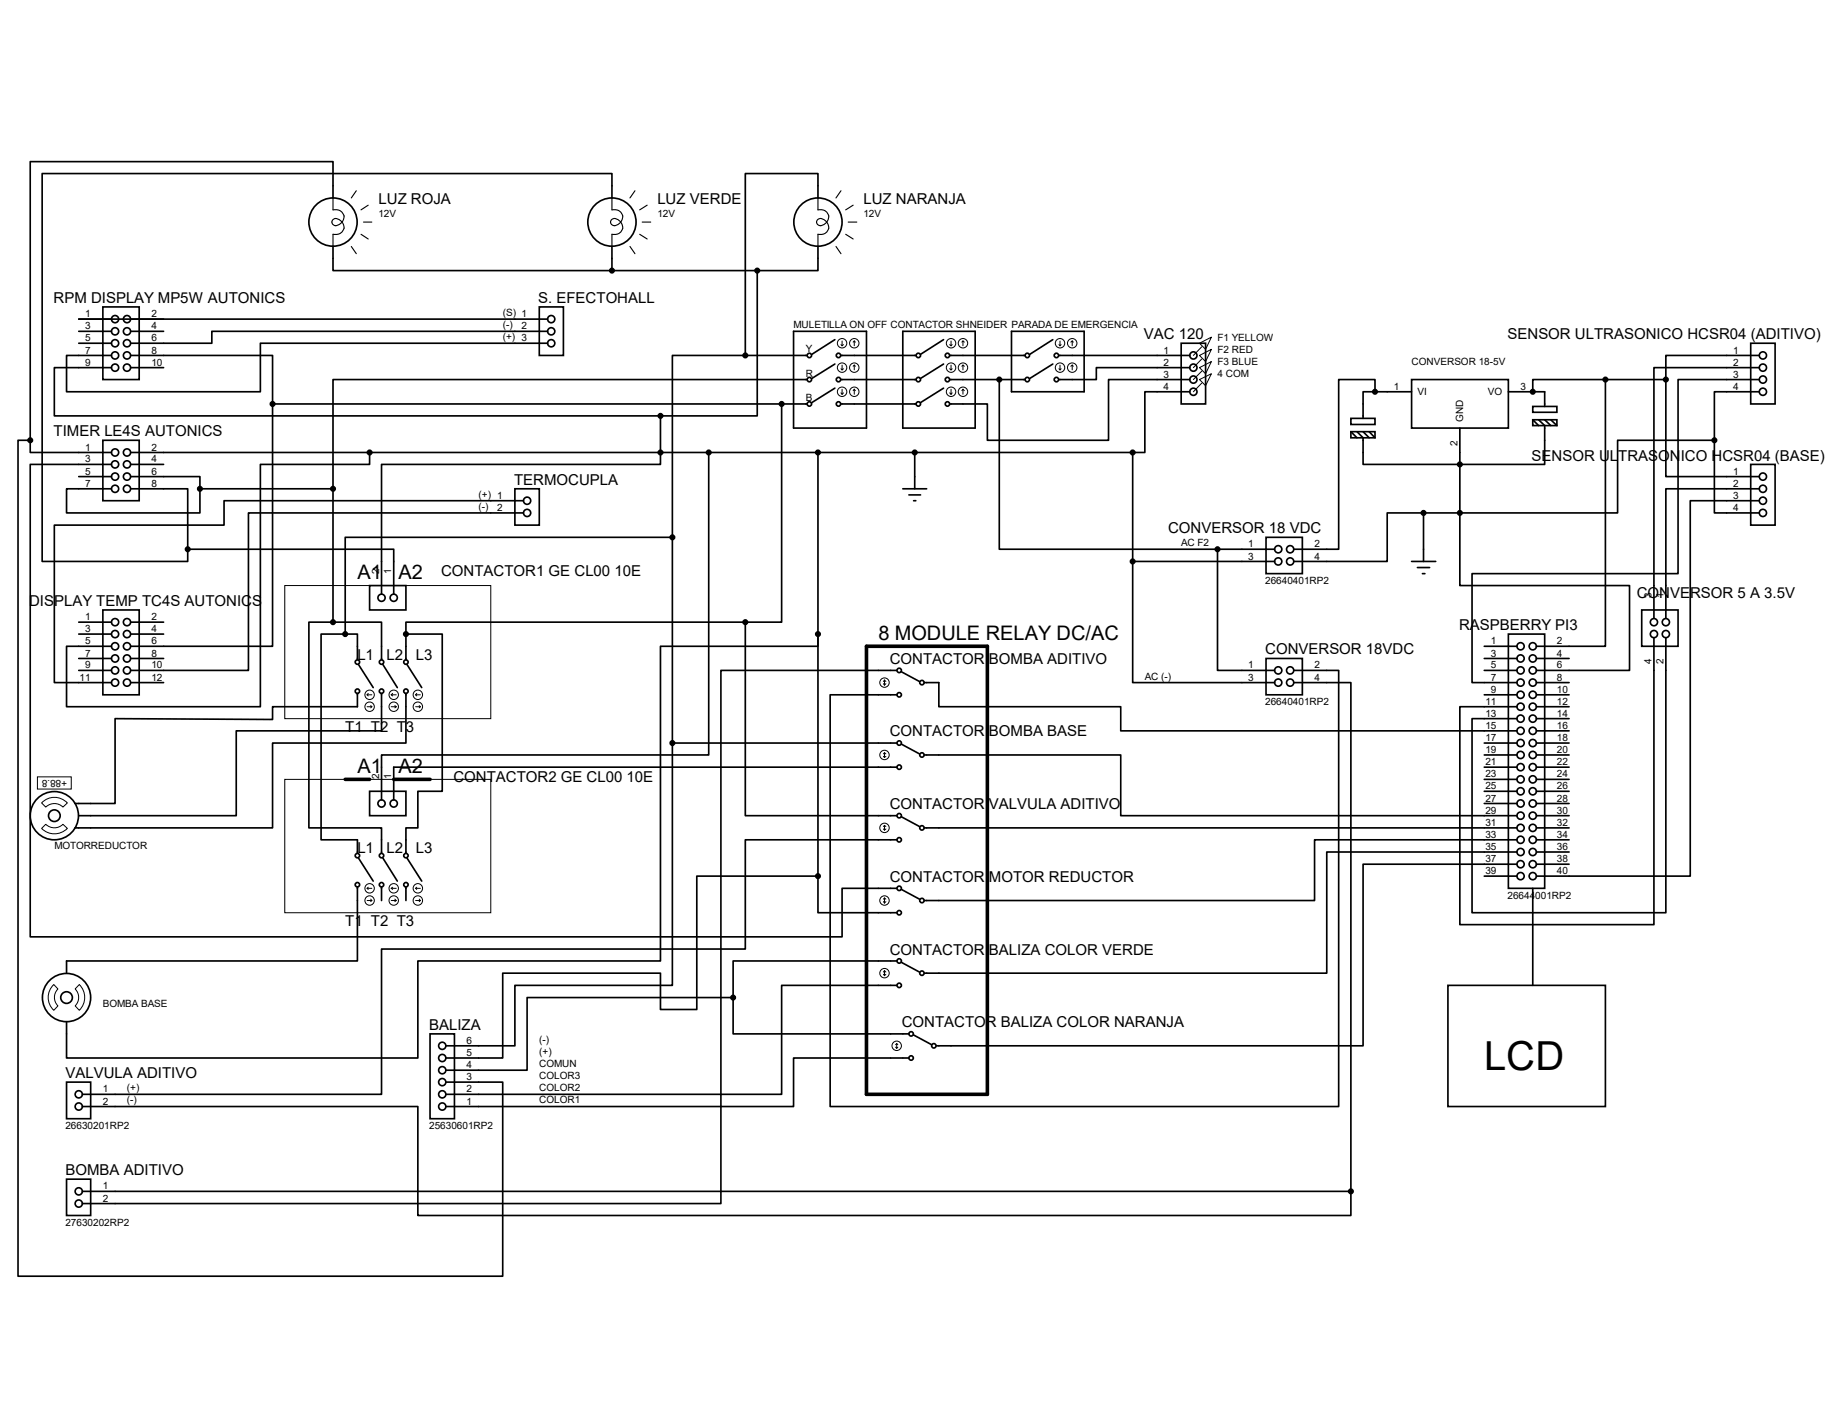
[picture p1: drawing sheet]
<svg xmlns="http://www.w3.org/2000/svg" width="279mm" height="216mm" viewBox="0 0 279 216" stroke-linecap="round" stroke-linejoin="round" font-family="sans-serif">
<g fill="none" stroke="#000" stroke-width=".25">
<path d="M50.8 37.6v3.7h42.6M50.8 30.2v-5.5h-46.2v42.5M93.4 30.2v-3.7h-87v59.2h22.3v-1.8M93.4 37.6v3.7M124.9 37.6v3.7h-9.3M124.9 30.2v-3.7h-11.1v27.8M12 48.7h71.6M12 50.6h5M12 52.4h5M15.7 46.9h5.6v11.1h-5.6zM17 56.1h-8.7v7.4h92.5M20 54.3h21.6v7.4"/>
<path d="M20 50.6h5M20 56.1h5M82.3 46.9h3.7v7.4h-3.7zM83.6 50.6h-51.3v1.8h-12.3M83.6 52.4h-43.8v7.4h-29.6v-5.5h6.8M93.4 41.3h22.2M113.8 54.3h-11.1v27.7M113.8 54.3h9.4M115.6 41.3v22.2h-14.8M121.2 50.6h11.1v14.8h-11.1zM123.2 58h-72.4v16.6M127.5 51.9l-3.5 2.2"/>
<path d="M127.5 55.6l-3.5 2.2M127.5 59.3l-3.5 2.2M128.4 54.3h11.4M128.4 58h11.4M137.8 50.6h11.1v14.8h-11.1zM144.1 51.9l-3.6 2.2M144.1 55.6l-3.6 2.2M144.1 59.3l-3.6 2.2M145 54.3h11.5M145 58h11.5M152.6 58v25.9h33.3M154.4 50.6h11.1v9.2h-11.1z"/>
<path d="M160.7 51.9l-3.5 2.2M160.7 55.6l-3.5 2.2M161.7 54.3h20M180.3 52.4h3.8v9.3h-3.8zM181.7 58h-12.5v9.2h-18.5v-5.5h-5.7M181.7 56.1h-14.3v1.9h-5.7M181.7 59.8h-6.9v9.3h-1.9M209.9 59.8h-1.8v4.1M209.9 59.8v-1.8h-5.5v25.9h-6.8M209.9 59.8h5.6M215.5 58h14.8v7.4h-14.8zM230.3 59.8h5.5v2.3"/>
<path d="M234 59.8h.1M245.1 58h-11.1v1.8M245.1 58v40.7h-10.5M245.1 58h9.2M254.3 58v14.8h14.3M267.3 52.4h3.7v9.3h-3.7zM268.6 58h-12.4v29.6h-31.5v16.6h6.9M268.6 54.3h-14.3v3.7M268.6 56.1h-16.1v38.3M268.6 59.8h-6.9v7.4M4.6 67.2v1.9h12.4M4.6 67.2h-1.8v127.7h74v-29.7h-8.7"/>
<path d="M12 72.8h5M15.7 67.2h5.6v9.3h-5.6zM17 70.9h-12.4v72.1h124v-7.4h8.3M17 74.6h-6.8v3.7h20.3v-3.7M20 72.8h10.5v1.8M20 74.6h8.7v9.3M20 69.1h152.9M20 70.9h5M30.5 74.6h20.3M41.6 61.7v37h-21.6M41.6 61.7h81.6M50.8 74.6v20.4"/>
<path d="M56.4 69.1v1.8h-16.6v37h-29.6v-9.2h6.8M78.6 74.6h3.7v5.6h-3.7zM79.9 76.5h-45.7v3.7h-25.9v24h8.7M79.9 78.3h-42v24.1h-17.9M100.8 63.5v7.4h-42.5v19.8M108.2 69.1v46.2h-49.9v6.8M119.3 61.7v33.3h-5.5M124.9 69.1v64.7M128.4 61.7h11.4M137.8 74.6h3.7M138.8 75.6h1.7M139.5 76.5h.3"/>
<path d="M139.7 69.1v5.5M172.9 69.1v16.6M206.2 63.9h3.7v.9h-3.7zM206.2 65.9h3.7v.9h-3.7zM206.2 65.9l1 .9M208.1 65.9l.9 .9M209 65.9l.9 .9M217.3 78.3h-5.5v7.4h-14.2M217.3 78.3v7.4M217.3 78.3h5.6M222.9 78.3v11.1h25.9v13h-14.2M222.9 65.4v12.9"/>
<path d="M234 62.1h3.7v.8h-3.7zM234 64.1h3.7v.9h-3.7zM234 64.1l.9 .9M234.9 64.1l.9 .9v5.9h-27.7v-4.1l-.9-.9M235.8 64.1l1 .9M236.8 64.1l.9 .9M261.7 67.2v11.1h6.9M261.7 67.2h-14.7v11.1h-24.1M267.3 70.9h3.7v9.3h-3.7zM268.6 76.5h-10.5v57.3h-23.5M268.6 74.6h-14.3v19.8M12 95h5"/>
<path d="M12 96.8h5M15.7 93.1h5.6v13h-5.6zM20 95h5M20 96.8h5M28.7 83.9h31.4v6.8M50.8 95h7.5v5.7M50.8 95h-3.6v31.4h11.1v3.9M52.7 96.8h1.9v3.9M52.7 96.8h-3.7v31.4h5.6v2.1M56.4 89.4h5.6v3.7h-5.6zM62 96.8h5.5v24h-3.7v5.6h-1.8v3.9M62 96.8v3.9"/>
<path d="M102.7 82h-50v14.8M102.7 82v31.5M113.8 95h-51.8v1.8M113.8 95v29.5h23.1M124.9 96.8v1.9h-24.1v48h-37v14.8h-53.6v-5.5M172.9 85.7v18.5h21.7M172.9 85.7h21.7M185.9 83.9v18.5h8.7M185.9 83.9h8.7M193.3 82h5.5v5.6h-5.5zM215.5 85.7h3.7M216.4 86.7h1.9"/>
<path d="M217.2 87.6h.4M226.6 98.7h5M230.3 96.8h5.5v38.8h-5.5zM250.7 93.1h5.5v5.6h-5.5zM252.5 97.4v43.8h-29.6v-33.3h8.7M254.3 97.4v42h-29.6v-29.7h6.9M12 102.4h5M12 100.5h5M20 104.2h5M20 100.5h5M54.6 105.9v2h-13v2l-24-.2v13h-6.2M54.7 101.5l2.3 3.5"/>
<path d="M58.3 105.9v5.7h-22.2v12.9h-24.1M58.5 101.5l2.2 3.5M62 105.9v7.6h-20.4v12.9h-30.2M62.1 101.5l2.3 3.5M102.7 113.5v37h-24.1v9.2h-10.5M102.7 113.5h34.2M136.9 102.4h-26.8v81.4h-97.5M136.9 117.1h-76.8v5M137.6 102.6l2.8 1.5M137.6 113.6l2.8 1.5M141.1 104.2h2.2v3.7h27.8v3.7h60.5M141.1 115.3h30v9.2h60.5"/>
<path d="M193.3 100.5h5.5v5.6h-5.5zM197.6 102.4h6.8v66.6h-77.7v-62.9h10.2M197.6 104.2h8.6v77.7M226.6 117.1h5M226.6 113.5h5M226.6 102.4h5M226.6 106.1h5M226.6 115.3h5M226.6 100.5h5M226.6 119h5M234.6 117.1h5M234.6 113.5h5"/>
<path d="M234.6 104.2h5M234.6 106.1h5M234.6 115.3h5M234.6 100.5h5M234.6 107.9h5M234.6 109.7h5M234.6 111.6h5M234.6 119h5M54.6 135.5v11.2h-44.4v1.9M54.7 131l2.3 3.5M56.4 120.8h5.6v3.7h-5.6zM58.3 135.5v2"/>
<path d="M58.5 131l2.2 3.5M62 135.5v2M62.1 131l2.3 3.5M124.9 133.8h-18.5v20.3h-5.6v-5.5h-24v12.9h-8.7M124.9 133.8v5.6h12M136.9 128.2h-23.1v16.7h-55.5v22.2h-45.7M137.6 124.7l2.8 1.5M137.6 135.8l2.8 1.5M141.1 126.4h90.5M226.6 122.7h5M226.6 120.8h5M226.6 133.8h5"/>
<path d="M231.6 128.2h-30.9v9.3h-59.6M231.6 130.1h-29v18.5h-61.5M231.6 132h-23.5v27.7h-65.1M234 135.6v14.9M234.6 126.4h5M234.6 124.5h5M234.6 128.2h5M234.6 122.7h5M234.6 120.8h5M234.6 130.1h5M234.6 132h5M65.7 157.9h3.7v12.9h-3.7z"/>
<path d="M111.9 152.3h-31.4v11.1h-12.4M111.9 152.3v5.6h26.9M136.9 150.5h-17.6v16.6h-51.2M136.9 146.7h-25v5.6M137.6 146.9l2.8 1.5M139.5 158l2.7 1.5M221.1 150.5h24v18.5h-24zM10.2 165.2h3.6v5.6h-3.6zM12.6 169h51.2v16.6h142.4v-3.7M138.8 161.5h-17.6v7.5h-53.1M10.2 180h3.6v5.6h-3.6zM12.6 181.9h193.6"/>
<circle cx="50.8" cy="33.9" r="3.7"/>
<circle cx="93.4" cy="33.9" r="3.7"/>
<circle cx="124.9" cy="33.9" r="3.7"/>
<circle cx="17.6" cy="50.6" r=".55"/>
<circle cx="17.6" cy="56.1" r=".55"/>
<circle cx="17.6" cy="48.7" r=".55"/>
<circle cx="17.6" cy="52.4" r=".55"/>
<circle cx="17.6" cy="54.3" r=".55"/>
<circle cx="19.4" cy="50.6" r=".55"/>
<circle cx="19.4" cy="56.1" r=".55"/>
<circle cx="19.4" cy="54.3" r=".55"/>
<circle cx="19.4" cy="52.4" r=".55"/>
<circle cx="19.4" cy="48.7" r=".55"/>
<circle cx="84.2" cy="48.7" r=".55"/>
<circle cx="84.2" cy="52.4" r=".55"/>
<circle cx="84.2" cy="50.6" r=".55"/>
<circle cx="123.6" cy="54.3" r=".34"/>
<circle cx="123.6" cy="58" r=".34"/>
<circle cx="128" cy="58" r=".34"/>
<circle cx="128" cy="54.3" r=".34"/>
<circle cx="140.2" cy="54.3" r=".34"/>
<circle cx="140.2" cy="58" r=".34"/>
<circle cx="144.7" cy="58" r=".34"/>
<circle cx="144.7" cy="54.3" r=".34"/>
<circle cx="156.8" cy="58" r=".34"/>
<circle cx="156.8" cy="54.3" r=".34"/>
<circle cx="161.3" cy="58" r=".34"/>
<circle cx="161.3" cy="54.3" r=".34"/>
<circle cx="182.2" cy="54.3" r=".55"/>
<circle cx="182.2" cy="56.1" r=".55"/>
<circle cx="182.2" cy="58" r=".55"/>
<circle cx="182.2" cy="59.8" r=".55"/>
<circle cx="269.2" cy="56.1" r=".55"/>
<circle cx="269.2" cy="54.3" r=".55"/>
<circle cx="269.2" cy="59.8" r=".55"/>
<circle cx="269.2" cy="58" r=".55"/>
<circle cx="17.6" cy="72.8" r=".55"/>
<circle cx="17.6" cy="74.6" r=".55"/>
<circle cx="17.6" cy="70.9" r=".55"/>
<circle cx="17.6" cy="69.1" r=".55"/>
<circle cx="19.4" cy="74.6" r=".55"/>
<circle cx="19.4" cy="69.1" r=".55"/>
<circle cx="19.4" cy="72.8" r=".55"/>
<circle cx="19.4" cy="70.9" r=".55"/>
<circle cx="80.5" cy="76.5" r=".55"/>
<circle cx="80.5" cy="78.3" r=".55"/>
<circle cx="123.6" cy="61.7" r=".34"/>
<circle cx="128" cy="61.7" r=".34"/>
<circle cx="140.2" cy="61.7" r=".34"/>
<circle cx="144.7" cy="61.7" r=".34"/>
<circle cx="269.2" cy="76.5" r=".55"/>
<circle cx="269.2" cy="78.3" r=".55"/>
<circle cx="269.2" cy="74.6" r=".55"/>
<circle cx="269.2" cy="72.8" r=".55"/>
<circle cx="17.6" cy="98.7" r=".55"/>
<circle cx="17.6" cy="95" r=".55"/>
<circle cx="17.6" cy="96.8" r=".55"/>
<circle cx="19.4" cy="96.8" r=".55"/>
<circle cx="19.4" cy="95" r=".55"/>
<circle cx="19.4" cy="98.7" r=".55"/>
<circle cx="58.3" cy="91.3" r=".55"/>
<circle cx="60.1" cy="91.3" r=".55"/>
<circle cx="195.2" cy="83.9" r=".55"/>
<circle cx="195.2" cy="85.7" r=".55"/>
<circle cx="197" cy="85.7" r=".55"/>
<circle cx="197" cy="83.9" r=".55"/>
<circle cx="232.2" cy="98.7" r=".55"/>
<circle cx="234" cy="98.7" r=".55"/>
<circle cx="252.5" cy="95" r=".55"/>
<circle cx="252.5" cy="96.8" r=".55"/>
<circle cx="254.3" cy="96.8" r=".55"/>
<circle cx="254.3" cy="95" r=".55"/>
<circle cx="17.6" cy="104.2" r=".55"/>
<circle cx="17.6" cy="102.4" r=".55"/>
<circle cx="17.6" cy="100.5" r=".55"/>
<circle cx="19.4" cy="104.2" r=".55"/>
<circle cx="19.4" cy="102.4" r=".55"/>
<circle cx="19.4" cy="100.5" r=".55"/>
<circle cx="54.6" cy="105.5" r=".34"/>
<circle cx="54.6" cy="101.1" r=".34"/>
<circle cx="58.3" cy="105.5" r=".34"/>
<circle cx="58.3" cy="101.1" r=".34"/>
<circle cx="62" cy="101.1" r=".34"/>
<circle cx="62" cy="105.5" r=".34"/>
<circle cx="137.3" cy="113.5" r=".34"/>
<circle cx="137.3" cy="102.4" r=".34"/>
<circle cx="137.3" cy="106.1" r=".34"/>
<circle cx="137.3" cy="117.1" r=".34"/>
<circle cx="140.8" cy="104.2" r=".34"/>
<circle cx="140.8" cy="115.3" r=".34"/>
<circle cx="195.2" cy="104.2" r=".55"/>
<circle cx="195.2" cy="102.4" r=".55"/>
<circle cx="197" cy="102.4" r=".55"/>
<circle cx="197" cy="104.2" r=".55"/>
<circle cx="232.2" cy="102.4" r=".55"/>
<circle cx="232.2" cy="117.1" r=".55"/>
<circle cx="232.2" cy="111.6" r=".55"/>
<circle cx="232.2" cy="115.3" r=".55"/>
<circle cx="232.2" cy="100.5" r=".55"/>
<circle cx="232.2" cy="119" r=".55"/>
<circle cx="232.2" cy="104.2" r=".55"/>
<circle cx="232.2" cy="109.7" r=".55"/>
<circle cx="232.2" cy="106.1" r=".55"/>
<circle cx="232.2" cy="107.9" r=".55"/>
<circle cx="232.2" cy="113.5" r=".55"/>
<circle cx="234" cy="100.5" r=".55"/>
<circle cx="234" cy="117.1" r=".55"/>
<circle cx="234" cy="115.3" r=".55"/>
<circle cx="234" cy="119" r=".55"/>
<circle cx="234" cy="111.6" r=".55"/>
<circle cx="234" cy="102.4" r=".55"/>
<circle cx="234" cy="109.7" r=".55"/>
<circle cx="234" cy="113.5" r=".55"/>
<circle cx="234" cy="106.1" r=".55"/>
<circle cx="234" cy="104.2" r=".55"/>
<circle cx="234" cy="107.9" r=".55"/>
<circle cx="8.3" cy="124.5" r="3.7"/>
<circle cx="8.3" cy="124.5" r=".89"/>
<circle cx="54.6" cy="130.6" r=".34"/>
<circle cx="54.6" cy="135.1" r=".34"/>
<circle cx="58.3" cy="130.6" r=".34"/>
<circle cx="58.3" cy="135.1" r=".34"/>
<circle cx="58.3" cy="122.7" r=".55"/>
<circle cx="60.1" cy="122.7" r=".55"/>
<circle cx="62" cy="130.6" r=".34"/>
<circle cx="62" cy="135.1" r=".34"/>
<circle cx="137.3" cy="124.5" r=".34"/>
<circle cx="137.3" cy="139.4" r=".34"/>
<circle cx="137.3" cy="135.6" r=".34"/>
<circle cx="137.3" cy="128.2" r=".34"/>
<circle cx="140.8" cy="126.4" r=".34"/>
<circle cx="140.8" cy="137.5" r=".34"/>
<circle cx="232.2" cy="132" r=".55"/>
<circle cx="232.2" cy="128.2" r=".55"/>
<circle cx="232.2" cy="124.5" r=".55"/>
<circle cx="232.2" cy="122.7" r=".55"/>
<circle cx="232.2" cy="120.8" r=".55"/>
<circle cx="232.2" cy="130.1" r=".55"/>
<circle cx="232.2" cy="133.8" r=".55"/>
<circle cx="232.2" cy="126.4" r=".55"/>
<circle cx="234" cy="132" r=".55"/>
<circle cx="234" cy="120.8" r=".55"/>
<circle cx="234" cy="124.5" r=".55"/>
<circle cx="234" cy="122.7" r=".55"/>
<circle cx="234" cy="133.8" r=".55"/>
<circle cx="234" cy="128.2" r=".55"/>
<circle cx="234" cy="130.1" r=".55"/>
<circle cx="234" cy="126.4" r=".55"/>
<circle cx="10.2" cy="152.3" r="3.7"/>
<circle cx="10.2" cy="152.3" r=".89"/>
<circle cx="67.5" cy="159.7" r=".55"/>
<circle cx="137.3" cy="150.5" r=".34"/>
<circle cx="137.3" cy="146.7" r=".34"/>
<circle cx="139.1" cy="157.9" r=".34"/>
<circle cx="140.8" cy="148.6" r=".34"/>
<circle cx="142.6" cy="159.7" r=".34"/>
<circle cx="12" cy="167.1" r=".55"/>
<circle cx="12" cy="169" r=".55"/>
<circle cx="67.5" cy="161.5" r=".55"/>
<circle cx="67.5" cy="167.1" r=".55"/>
<circle cx="67.5" cy="169" r=".55"/>
<circle cx="67.5" cy="163.4" r=".55"/>
<circle cx="67.5" cy="165.2" r=".55"/>
<circle cx="139.1" cy="161.5" r=".34"/>
<circle cx="12" cy="181.9" r=".55"/>
<circle cx="12" cy="183.8" r=".55"/>
</g>
<g fill="none" stroke="#000" stroke-width=".17">
<path d="M50.8 30.2v1.8a1.23 1.23 0 0 1 1.7 .9 1.23 1.23 0 0 1-1 1.5 .57 .57 0 0 1-.8-.5 .57 .57 0 0 1 .8-.5 1.23 1.23 0 0 1 1 1 1.23 1.23 0 0 1-.6 1.3l-1.1 .1v1.8M53.6 37.6l.8 1.1M54.4 29.1l-.8 1.1M55.1 35.8l1.1 .7M55.5 33.9h1.3M56.2 31.3l-1.1 .7M93.4 30.2v1.8a1.23 1.23 0 0 1 1.6 .9 1.23 1.23 0 0 1-.9 1.5 .57 .57 0 0 1-.9-.5 .57 .57 0 0 1 .9-.5 1.24 1.24 0 0 1 .9 1 1.24 1.24 0 0 1-.6 1.3l-1 .1v1.8M96.2 37.6l.7 1.1M96.9 29.1l-.7 1.1M97.7 35.8l1.1 .7M98 33.9h1.4M98.8 31.3l-1.1 .7"/>
<path d="M124.9 30.2v1.8a1.23 1.23 0 0 1 1.6 .9 1.23 1.23 0 0 1-1 1.5 .57 .57 0 0 1-.8-.5 .57 .57 0 0 1 .8-.5 1.24 1.24 0 0 1 1 1 1.24 1.24 0 0 1-.6 1.3l-1 .1v1.8M127.6 37.6l.8 1.1M128.4 29.1l-.8 1.1M129.1 35.8l1.2 .7M129.5 33.9h1.3M130.3 31.3l-1.2 .7"/>
</g>
<g fill="none" stroke="#000" stroke-width=".15">
<path d="M128.4 52.6l.2 .2M128.4 56.3l.2 .2M128.4 60l.2 .2M128.6 52.1v.7M128.6 55.8v.7M128.6 59.4v.8M128.8 52.6l-.2 .2M128.8 56.3l-.2 .2M128.8 60l-.2 .2M130.4 52.1l-.1 .1M130.4 52.1l.2 .1M130.4 52.1v.7"/>
<path d="M130.4 55.8v.7M130.4 59.4v.8M130.4 55.8l-.1 .1M130.4 55.8l.2 .1M130.4 59.4l-.1 .2M130.4 59.4l.2 .2M145 52.6l.2 .2M145 56.3l.2 .2M145 60l.2 .2M145.2 52.1v.7M145.2 55.8v.7M145.2 59.4v.8"/>
<path d="M145.4 56.3l-.2 .2M145.4 52.6l-.2 .2M145.4 60l-.2 .2M147 52.1l-.1 .1M147 52.1l.2 .1M147 52.1v.7M147 55.8v.7M147 59.4v.8M147 55.8l-.1 .1M147 55.8l.2 .1M147 59.4l-.1 .2M147 59.4l.2 .2"/>
<path d="M161.7 52.6l.1 .2M161.7 56.3l.1 .2M161.8 52.1v.7M161.8 55.8v.7M162 52.6l-.2 .2M162 56.3l-.2 .2M163.7 52.1l-.2 .1M163.7 52.1l.2 .1M163.7 52.1v.7M163.7 55.8v.7M163.7 55.8l-.2 .1M163.7 55.8l.2 .1"/>
<path d="M183.1 52.4l1.9-.9-.9 1.8zM183.1 54.3l1.9-1-.9 1.9zM183.1 56.1l1.9-.9-.9 1.9zM183.1 58l1.9-.9-.9 1.8zM183.5 53l-1.3 1.3M183.5 54.8l-1.3 1.3M183.5 56.7l-1.3 1.3M183.5 58.5l-1.3 1.3M43.5 89.4h31.4v20.3h-31.4zM5.7 118.6h5.2v1.9h-5.2zM43.5 119h31.4v20.4h-31.4zM56 106.1h.8"/>
<path d="M56 107.9h.8M56 106.1l.2 .2M56.2 105.9l-.2 .2M56.6 107.7l.2 .2M56.8 107.9l-.2 .2M59.7 106.1h.8M59.7 107.9h.8M59.7 106.1l.2 .2M59.9 105.9l-.2 .2M60.3 107.7l.2 .2M60.5 107.9l-.2 .2M63.5 106.1l.1 .2"/>
<path d="M63.5 106.1h.7M63.5 107.9h.7M63.6 105.9l-.1 .2M64 107.7l.2 .2M64.2 107.9l-.2 .2M134.9 104.4l.1 .2M134.9 115.5l.1 .2M135 103.8v.8M135 114.9v.8M135 103.8l.3 .3M135 103.8l-.1 .3M135 114.9l.3 .2"/>
<path d="M135 114.9l-.1 .2M135.3 104.4l-.3 .2M135.3 115.5l-.3 .2M6.3 122.6a2.69 2.69 0 0 1 4 0l-.7 .6a1.87 1.87 0 0 0-2.6 0zM7 125.9a1.87 1.87 0 0 0 2.6 0l.7 .6a2.76 2.76 0 0 1-4 0zM56 135.6h.8M56 137.5h.8M56 135.6l.2 .2M56.2 135.5l-.2 .1M56.6 137.3l.2 .2M56.8 137.5l-.2 .2M59.7 135.6h.8"/>
<path d="M59.7 137.5h.8M59.7 135.6l.2 .2M59.9 135.5l-.2 .1M60.3 137.3l.2 .2M60.5 137.5l-.2 .2M63.5 135.6l.1 .2M63.5 135.6h.7M63.5 137.5h.7M63.6 135.5l-.1 .1M64 137.3l.2 .2M64.2 137.5l-.2 .2M134.9 126.6l.1 .1"/>
<path d="M134.9 137.7l.1 .2M135 126v.7M135 137.1v.8M135 126l.3 .2M135 126l-.1 .2M135 137.1l.3 .2M135 137.1l-.1 .2M135.3 126.6l-.3 .1M135.3 137.7l-.3 .2M8.2 150.3l.6 .7a1.81 1.81 0 0 0 0 2.6l-.6 .7a2.69 2.69 0 0 1 0-4zM12.1 150.3a2.76 2.76 0 0 1 0 4l-.6-.7a1.81 1.81 0 0 0 0-2.6zM134.9 148.8l.1 .2"/>
<path d="M135 148.2v.8M135 148.2l.3 .2M135 148.2l-.1 .2M135.3 148.8l-.3 .2M136.7 159.9l.2 .2M136.9 159.3v.8M136.9 159.3l.2 .2M136.9 159.3l-.2 .2M137.1 159.9l-.2 .2"/>
<circle cx="128.6" cy="52.4" r=".72"/>
<circle cx="128.6" cy="59.8" r=".72"/>
<circle cx="128.6" cy="56.1" r=".72"/>
<circle cx="130.4" cy="56.1" r=".72"/>
<circle cx="130.4" cy="59.8" r=".72"/>
<circle cx="130.4" cy="52.4" r=".72"/>
<circle cx="145.2" cy="59.8" r=".72"/>
<circle cx="145.2" cy="52.4" r=".72"/>
<circle cx="145.2" cy="56.1" r=".72"/>
<circle cx="147" cy="52.4" r=".72"/>
<circle cx="147" cy="59.8" r=".72"/>
<circle cx="147" cy="56.1" r=".72"/>
<circle cx="161.8" cy="56.1" r=".72"/>
<circle cx="161.8" cy="52.4" r=".72"/>
<circle cx="163.7" cy="56.1" r=".72"/>
<circle cx="163.7" cy="52.4" r=".72"/>
<circle cx="56.4" cy="106.1" r=".72"/>
<circle cx="56.4" cy="107.9" r=".72"/>
<circle cx="60.1" cy="107.9" r=".72"/>
<circle cx="60.1" cy="106.1" r=".72"/>
<circle cx="63.8" cy="107.9" r=".72"/>
<circle cx="63.8" cy="106.1" r=".72"/>
<circle cx="135" cy="104.2" r=".72"/>
<circle cx="135" cy="115.3" r=".72"/>
<circle cx="56.4" cy="135.6" r=".72"/>
<circle cx="56.4" cy="137.5" r=".72"/>
<circle cx="60.1" cy="135.6" r=".72"/>
<circle cx="60.1" cy="137.5" r=".72"/>
<circle cx="63.8" cy="135.6" r=".72"/>
<circle cx="63.8" cy="137.5" r=".72"/>
<circle cx="135" cy="137.5" r=".72"/>
<circle cx="135" cy="126.4" r=".72"/>
<circle cx="135" cy="148.6" r=".72"/>
<circle cx="136.9" cy="159.7" r=".72"/>
</g>
<path d="M132.3 98.7h18.4v68.4h-18.4zM52.7 119h3.7M60.1 119h5.6" fill="none" stroke="#000" stroke-width=".55"/>
<g fill="#000" stroke="#000" stroke-width=".25">
<circle cx="93.4" cy="41.3" r=".34"/>
<circle cx="113.8" cy="54.3" r=".34"/>
<circle cx="115.6" cy="41.3" r=".34"/>
<circle cx="152.6" cy="58" r=".34"/>
<circle cx="209.9" cy="59.8" r=".34"/>
<circle cx="234" cy="59.8" r=".34"/>
<circle cx="245.1" cy="58" r=".34"/>
<circle cx="254.3" cy="58" r=".34"/>
<circle cx="4.6" cy="67.2" r=".34"/>
<circle cx="30.5" cy="74.6" r=".34"/>
<circle cx="41.6" cy="61.7" r=".34"/>
<circle cx="50.8" cy="74.6" r=".34"/>
<circle cx="56.4" cy="69.1" r=".34"/>
<circle cx="100.8" cy="63.5" r=".34"/>
<circle cx="100.8" cy="69.1" r=".34"/>
<circle cx="108.2" cy="69.1" r=".34"/>
<circle cx="119.3" cy="61.7" r=".34"/>
<circle cx="124.9" cy="69.1" r=".34"/>
<circle cx="139.7" cy="69.1" r=".34"/>
<circle cx="172.9" cy="69.1" r=".34"/>
<circle cx="217.3" cy="78.3" r=".34"/>
<circle cx="222.9" cy="78.3" r=".34"/>
<circle cx="222.9" cy="70.9" r=".34"/>
<circle cx="261.7" cy="67.2" r=".34"/>
<circle cx="28.7" cy="83.9" r=".34"/>
<circle cx="50.8" cy="95" r=".34"/>
<circle cx="52.7" cy="96.8" r=".34"/>
<circle cx="62" cy="96.8" r=".34"/>
<circle cx="102.7" cy="82" r=".34"/>
<circle cx="113.8" cy="95" r=".34"/>
<circle cx="124.9" cy="96.8" r=".34"/>
<circle cx="172.9" cy="85.7" r=".34"/>
<circle cx="185.9" cy="83.9" r=".34"/>
<circle cx="102.7" cy="113.5" r=".34"/>
<circle cx="124.9" cy="133.8" r=".34"/>
<circle cx="111.9" cy="152.3" r=".34"/>
<circle cx="206.2" cy="181.9" r=".34"/>
</g>
<text font-size="6.1" x="226.6" y="163.4">LCD</text>
<g font-size="3.1">
<text x="54.6" y="88.5">A1</text>
<text x="60.8" y="88.5">A2</text>
<text x="134.1" y="97.7">8 MODULE RELAY DC/AC</text>
<text x="54.6" y="118">A1</text>
<text x="60.8" y="118">A2</text>
</g>
<g font-size="2.3">
<text x="57.8" y="31.1">LUZ ROJA</text>
<text x="100.4" y="31.1">LUZ VERDE</text>
<text x="131.8" y="31.1">LUZ NARANJA</text>
<text x="8.2" y="46.3">RPM DISPLAY MP5W AUTONICS</text>
<text x="82.2" y="46.3">S. EFECTOHALL</text>
<text x="174.6" y="51.8">VAC 120</text>
<text x="230.2" y="51.8">SENSOR ULTRASONICO HCSR04 (ADITIVO)</text>
<text x="8.2" y="66.6">TIMER LE4S AUTONICS</text>
<text x="233.8" y="70.3">SENSOR ULTRASONICO HCSR04 (BASE)</text>
<text x="78.5" y="74">TERMOCUPLA</text>
<text x="178.4" y="81.4">CONVERSOR 18 VDC</text>
<text x="67.4" y="87.9">CONTACTOR1 GE CL00 10E</text>
<text x="4.4" y="92.5">DISPLAY TEMP TC4S AUTONICS</text>
<text x="249.9" y="91.4">CONVERSOR 5 A 3.5V</text>
<text x="54.6" y="100.8">L1</text>
<text x="59" y="100.8">L2</text>
<text x="63.5" y="100.8">L3</text>
<text x="135.8" y="101.4">CONTACTOR BOMBA ADITIVO</text>
<text x="193.2" y="99.9">CONVERSOR 18VDC</text>
<text x="222.8" y="96.2">RASPBERRY PI3</text>
<text x="52.7" y="111.8">T1 T2 T3</text>
<text x="135.8" y="112.4">CONTACTOR BOMBA BASE</text>
<text x="69.2" y="119.4">CONTACTOR2 GE CL00 10E</text>
<text x="135.8" y="123.6">CONTACTOR VALVULA ADITIVO</text>
<text x="54.6" y="130.3">L1</text>
<text x="59" y="130.3">L2</text>
<text x="63.5" y="130.3">L3</text>
<text x="135.8" y="134.7">CONTACTOR MOTOR REDUCTOR</text>
<text x="52.7" y="141.4">T1 T2 T3</text>
<text x="135.8" y="145.8">CONTACTOR BALIZA COLOR VERDE</text>
<text x="65.5" y="157.2">BALIZA</text>
<text x="137.7" y="156.8">CONTACTOR BALIZA COLOR NARANJA</text>
<text x="10" y="164.6">VALVULA ADITIVO</text>
<text x="10" y="179.5">BOMBA ADITIVO</text>
</g>
<g font-size="1.5">
<text x="57.8" y="33.2">12V</text>
<text x="100.4" y="33.2">12V</text>
<text x="131.8" y="33.2">12V</text>
<text x="13" y="48.4">1</text>
<text x="13" y="50.3">3</text>
<text x="13" y="52.1">5</text>
<text x="13" y="54">7</text>
<text x="23.1" y="48.4">2</text>
<text x="23.1" y="50.3">4</text>
<text x="23.1" y="52.1">6</text>
<text x="23.1" y="54">8</text>
<text x="76.8" y="50.1">(-)</text>
<text x="76.8" y="52">(+) 3</text>
<text x="76.8" y="48.3">(S) 1</text>
<text x="79.6" y="50.3">2</text>
<text x="121.2" y="50.1">MULETILLA ON OFF CONTACTOR SHNEIDER PARADA DE EMERGENCIA</text>
<text x="123" y="53.8">Y</text>
<text x="177.6" y="54">1</text>
<text x="185.9" y="52">F1 YELLOW</text>
<text x="185.9" y="53.9">F2 RED</text>
<text x="264.6" y="54">1</text>
<text x="13" y="55.8">9</text>
<text x="23.1" y="55.8">10</text>
<text x="123" y="57.5">R</text>
<text x="177.6" y="55.8">2</text>
<text x="177.6" y="57.7">3</text>
<text x="177.6" y="59.5">4</text>
<text x="185.9" y="55.8">F3 BLUE</text>
<text x="185.9" y="57.6">4 COM</text>
<text x="212.8" y="59.5">1</text>
<text x="215.5" y="55.7">CONVERSOR 18-5V</text>
<text x="232.2" y="59.5">3</text>
<text x="264.6" y="55.8">2</text>
<text x="264.6" y="57.7">3</text>
<text x="264.6" y="59.5">4</text>
<text x="123" y="61.2">B</text>
<text x="216.4" y="60.4">VI</text>
<text x="223.4" y="64.4" transform="rotate(-90 223.4 64.4)">GND</text>
<text x="227.2" y="60.4">VO</text>
<text x="13" y="68.8">1</text>
<text x="13" y="70.6">3</text>
<text x="23.1" y="68.8">2</text>
<text x="23.1" y="70.6">4</text>
<text x="222.5" y="68.1" transform="rotate(-90 222.5 68.1)">2</text>
<text x="13" y="72.5">5</text>
<text x="13" y="74.3">7</text>
<text x="23.1" y="72.5">6</text>
<text x="23.1" y="74.3">8</text>
<text x="73.1" y="76">(+) 1</text>
<text x="73.1" y="77.9">(-)</text>
<text x="264.6" y="72.5">1</text>
<text x="264.6" y="74.3">2</text>
<text x="264.6" y="76.2">3</text>
<text x="75.9" y="78">2</text>
<text x="180.3" y="83.4">AC F2</text>
<text x="190.6" y="83.6">1</text>
<text x="200.7" y="83.6">2</text>
<text x="264.6" y="78">4</text>
<text x="57.9" y="87.6" transform="rotate(-90 57.9 87.6)">2</text>
<text x="59.7" y="87.6" transform="rotate(-90 59.7 87.6)">1</text>
<text x="190.6" y="85.4">3</text>
<text x="193.2" y="89.1">26640401RP2</text>
<text x="200.7" y="85.4">4</text>
<text x="13" y="94.7">1</text>
<text x="23.1" y="94.7">2</text>
<text x="252.1" y="91.3" transform="rotate(-90 252.1 91.3)">3</text>
<text x="254" y="91.3" transform="rotate(-90 254 91.3)">1</text>
<text x="13" y="96.5">3</text>
<text x="13" y="98.4">5</text>
<text x="13" y="100.2">7</text>
<text x="23.1" y="96.5">4</text>
<text x="23.1" y="98.4">6</text>
<text x="23.1" y="100.2">8</text>
<text x="227.6" y="98.4">1</text>
<text x="227.6" y="100.2">3</text>
<text x="237.7" y="98.4">2</text>
<text x="237.7" y="100.2">4</text>
<text x="252.1" y="101.4" transform="rotate(-90 252.1 101.4)">4</text>
<text x="254" y="101.4" transform="rotate(-90 254 101.4)">2</text>
<text x="12.1" y="103.9">11</text>
<text x="13" y="102.1">9</text>
<text x="23.1" y="102.1">10</text>
<text x="23.1" y="103.9">12</text>
<text x="174.8" y="103.8">AC (-)</text>
<text x="190.6" y="102.1">1</text>
<text x="190.6" y="103.9">3</text>
<text x="193.2" y="107.6">26640401RP2</text>
<text x="200.7" y="102.1">2</text>
<text x="200.7" y="103.9">4</text>
<text x="226.8" y="107.6">11</text>
<text x="227.6" y="102.1">5</text>
<text x="227.6" y="103.9">7</text>
<text x="227.6" y="105.8">9</text>
<text x="237.7" y="102.1">6</text>
<text x="237.7" y="103.9">8</text>
<text x="237.7" y="105.8">10</text>
<text x="237.7" y="107.6">12</text>
<text x="226.8" y="109.4">13</text>
<text x="226.8" y="111.3">15</text>
<text x="226.8" y="113.2">17</text>
<text x="237.7" y="109.4">14</text>
<text x="237.7" y="111.3">16</text>
<text x="237.7" y="113.2">18</text>
<text x="10.2" y="119" transform="rotate(-180 10.2 119)">+88.8</text>
<text x="57.9" y="119" transform="rotate(-90 57.9 119)">2</text>
<text x="59.7" y="119" transform="rotate(-90 59.7 119)">1</text>
<text x="226.8" y="115">19</text>
<text x="226.8" y="116.8">21</text>
<text x="226.8" y="118.7">23</text>
<text x="237.7" y="115">20</text>
<text x="237.7" y="116.8">22</text>
<text x="237.7" y="118.7">24</text>
<text x="226.8" y="120.5">25</text>
<text x="226.8" y="122.4">27</text>
<text x="226.8" y="124.2">29</text>
<text x="237.7" y="120.5">26</text>
<text x="237.7" y="122.4">28</text>
<text x="237.7" y="124.2">30</text>
<text x="8.3" y="129.6">MOTORREDUCTOR</text>
<text x="226.8" y="126.1">31</text>
<text x="226.8" y="127.9">33</text>
<text x="226.8" y="129.8">35</text>
<text x="226.8" y="131.7">37</text>
<text x="237.7" y="126.1">32</text>
<text x="237.7" y="127.9">34</text>
<text x="237.7" y="129.8">36</text>
<text x="237.7" y="131.7">38</text>
<text x="226.8" y="133.5">39</text>
<text x="230.2" y="137.2">26644001RP2</text>
<text x="237.7" y="133.5">40</text>
<text x="15.7" y="153.7">BOMBA BASE</text>
<text x="71.2" y="161.2">5</text>
<text x="71.2" y="159.4">6</text>
<text x="82.3" y="161.1">(+)</text>
<text x="82.3" y="159.3">(-)</text>
<text x="15.7" y="166.8">1</text>
<text x="19.4" y="166.6">(+)</text>
<text x="71.2" y="166.8">2</text>
<text x="71.2" y="164.9">3</text>
<text x="71.2" y="163.1">4</text>
<text x="82.3" y="166.6">COLOR2</text>
<text x="82.3" y="164.8">COLOR3</text>
<text x="82.3" y="162.9">COMUN</text>
<text x="10" y="172.3">26630201RP2</text>
<text x="15.7" y="168.7">2</text>
<text x="19.4" y="168.5">(-)</text>
<text x="65.5" y="172.3">25630601RP2</text>
<text x="71.2" y="168.7">1</text>
<text x="82.3" y="168.5">COLOR1</text>
<text x="15.7" y="181.6">1</text>
<text x="15.7" y="183.5">2</text>
<text x="10" y="187.2">27630202RP2</text>
</g>
</svg>
